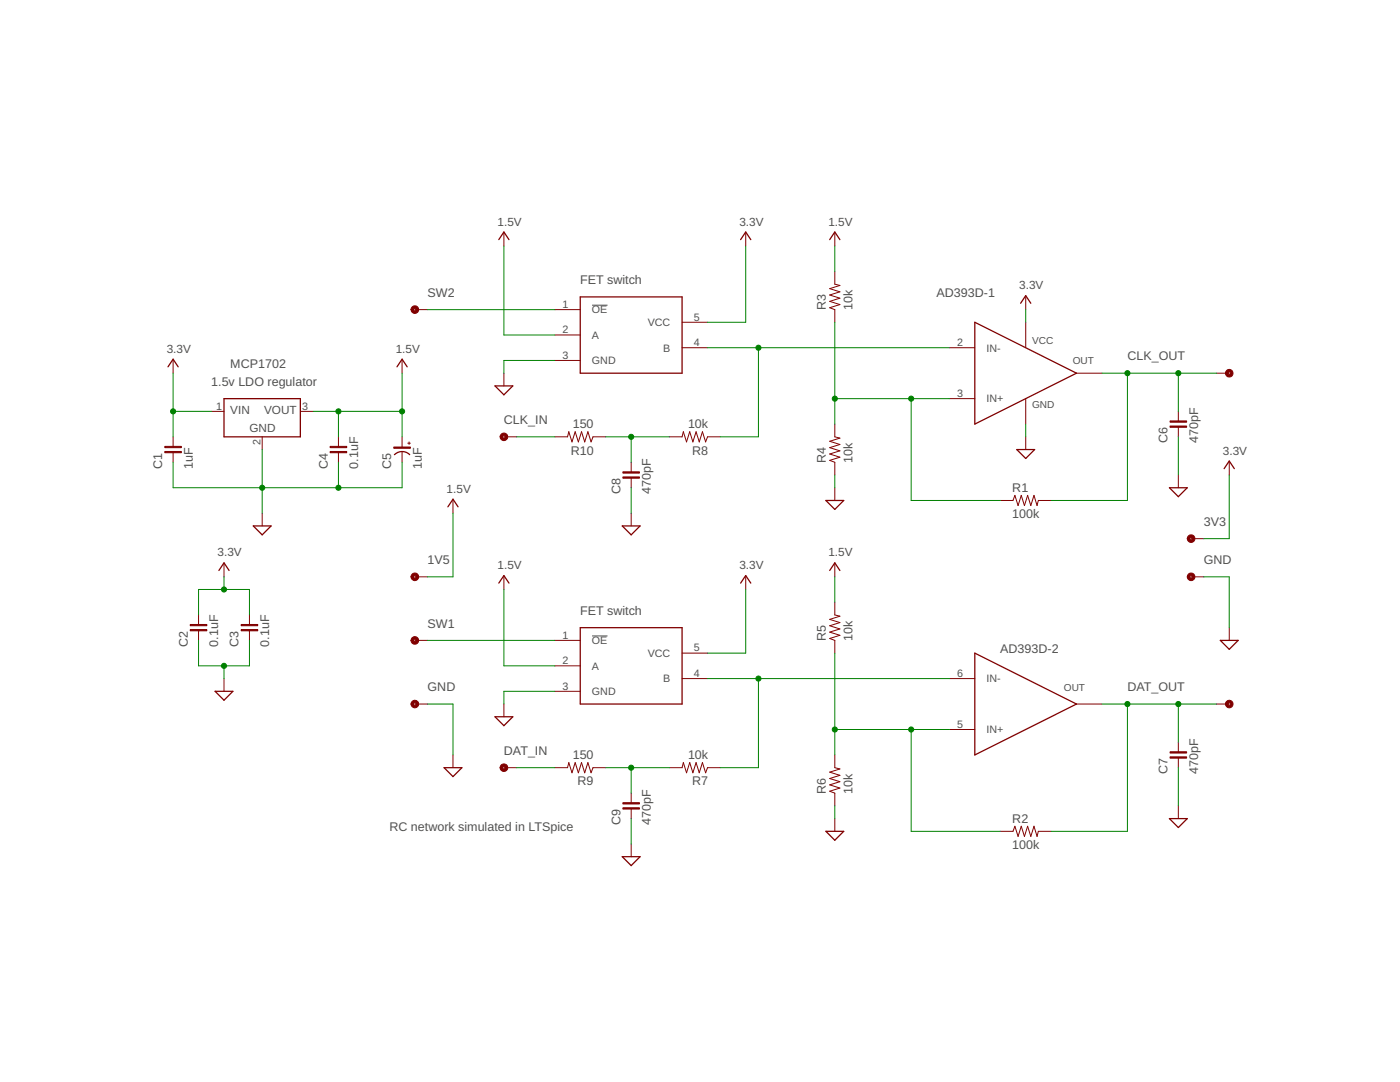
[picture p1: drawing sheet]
<svg xmlns="http://www.w3.org/2000/svg" width="279mm" height="216mm" viewBox="0 0 279 216" stroke-linecap="round" stroke-linejoin="round" font-family="sans-serif">
<path d="M118.2 60.9h3M118.2 126.9h3" fill="none" stroke="#505050" stroke-width=".2"/>
<g fill="none" stroke="#800000" stroke-width=".25">
<path d="M99.5 47.8l1.1-1.5 1 1.5M115.8 59.2h20.3v15.3h-20.3zM147.8 47.8l1-1.5 1 1.5M165.6 47.8l1-1.5 1 1.5M33.5 73.2l1-1.5 1.1 1.5M44.7 79.5h15.2v7.7h-15.2zM79.2 73.2l1-1.5 1.1 1.5M98.8 77h3.5l-1.7 1.8zM194.5 64.3l20.3 10.2-20.3 10.1zM203.7 60.5l1-1.5 1 1.5M78.7 90.7a2.18 2.18 0 0 1 3.1 0M164.8 99.9h3.6l-1.8 1.7z"/>
<path d="M202.9 89.7h3.6l-1.8 1.8zM233.4 97.3h3.5l-1.7 1.8zM244.3 93.5l1-1.5 1 1.5M43.7 113.8l1-1.5 1 1.5M50.5 104.9h3.6l-1.8 1.8zM89.4 101.1l1-1.5 1 1.5M99.5 116.4l1.1-1.5 1 1.5M124.2 104.9h3.5l-1.7 1.8zM147.8 116.4l1-1.5 1 1.5M165.6 113.8l1-1.5 1 1.5M42.9 137.9h3.6l-1.8 1.8zM115.8 125.2h20.3v15.3h-20.3z"/>
<path d="M194.5 130.3l20.3 10.2-20.3 10.1zM243.5 127.8h3.6l-1.8 1.8zM88.6 153.2h3.6l-1.8 1.8zM98.8 143h3.5l-1.7 1.8zM124.2 170.9h3.5l-1.7 1.8zM164.8 165.9h3.6l-1.8 1.8zM233.4 163.3h3.5l-1.7 1.8z"/>
</g>
<g fill="none" stroke="#800000" stroke-width=".2">
<path d="M100.6 46.5v2.6M148.8 46.5v2.6M166.6 54.2v2.5l1 .3-2 .6 2 .6-2 .7 2 .6-2 .6 2 .7-2 .6 1 .4v2.5M166.6 46.5v2.6M204.7 59.2v2.6M34.5 71.9v2.6M80.2 71.9v2.6M82.8 61.8h2.5M100.6 74.5v2.5M110.7 61.8h5.1M110.7 66.8h5.1M110.7 71.9h5.1"/>
<path d="M136.1 69.4h5.1M136.1 64.3h5.1M189.5 69.4h5M189.5 79.5h5M204.7 64.3v5.1M204.7 79.5v5.1M214.8 74.5h5.1M242.8 74.5h2.5M34.5 87.2v2M34.5 90.2v2M42.2 82.1h2.5M52.3 87.2v2.5"/>
<path d="M59.9 82.1h2.6M67.5 87.2v2M67.5 90.2v2M80.2 87.2v2.1M80.2 90.1v2.1M81.4 88.4h.5M81.6 88.2v.5M90.4 99.9v2.5M100.6 87.2h2.5M110.7 87.2h2.6l.2-1.1 .7 2.1 .6-2.1 .6 2.1 .7-2.1 .6 2.1 .6-2.1 .7 2.1 .3-1h2.6M126 92.2v2.1M126 95.3v2"/>
<path d="M133.6 87.2h2.5l.3-1.1 .6 2.1 .6-2.1 .7 2.1 .6-2.1 .7 2.1 .6-2.1 .6 2.1 .4-1h2.5M166.6 84.6v2.6l1 .2-2 .7 2 .6-2 .6 2 .7-2 .6 2 .6-2 .7 1 .3v2.6M166.6 97.3v2.6M199.6 99.9h2.6l.3-1.1 .7 2.1 .6-2.1 .6 2.1 .7-2.1 .6 2.1 .7-2.1 .6 2.1 .2-1h2.6M204.7 87.2v2.5M235.2 82.1v2M235.2 85.1v2.1M235.2 94.8v2.5M245.3 92.2v2.6M44.7 112.6v2.5M52.3 102.4v2.5M82.8 115.1h2.5"/>
<path d="M100.6 115.1v2.5M126 102.4v2.5M148.8 115.1v2.5M166.6 112.6v2.5M237.7 115.1h2.5M237.7 107.5h2.5M39.6 122.7v2M39.6 125.8v2M44.7 135.4v2.5M49.8 122.7v2M49.8 125.8v2M82.8 127.8h2.5"/>
<path d="M110.7 127.8h5.1M110.7 132.9h5.1M110.7 137.9h5.1M136.1 135.4h5.1M136.1 130.3h5.1M166.6 120.2v2.5l1 .3-2 .6 2 .6-2 .7 2 .6-2 .6 2 .7-2 .6 1 .4v2.5M189.5 135.4h5M245.3 125.2v2.6M82.8 140.5h2.5M90.4 150.6v2.6M100.6 153.2h2.5M100.6 140.5v2.5"/>
<path d="M110.7 153.2h2.6l.2-1 .7 2 .6-2 .6 2 .7-2 .6 2 .6-2 .7 2 .3-1h2.6M126 158.3v2M133.6 153.2h2.5l.3-1 .6 2 .6-2 .7 2 .6-2 .7 2 .6-2 .6 2 .4-1h2.5M166.6 150.6v2.6l1 .2-2 .7 2 .6-2 .6 2 .7-2 .6 2 .6-2 .7 1 .4v2.5M189.5 145.6h5M214.8 140.5h5.1M235.2 148.1v2M235.2 151.2v2M242.8 140.5h2.5M126 161.3v2M126 168.4v2.5M166.6 163.3v2.6"/>
<path d="M199.6 165.9h2.6l.3-1 .7 2 .6-2 .6 2 .7-2 .6 2 .7-2 .6 2 .2-1h2.6M235.2 160.8v2.5"/>
</g>
<g fill="#800000" stroke="#800000" stroke-width=".2">
<path d="M244.8 73.9a.76 .76 0 0 1 1.2 .2 .76 .76 0 0 1-.5 1.1 .76 .76 0 0 1-.9-.7h.5a.25 .25 0 0 1 .3-.3 .25 .25 0 0 1 .1 .4 .25 .25 0 0 1-.4 0l-.5-.1z" fill-rule="evenodd"/>
<path d="M244.8 140a.76 .76 0 0 1 1.2 .1 .76 .76 0 0 1-.5 1.1 .76 .76 0 0 1-.9-.7h.5a.26 .26 0 0 1 .3-.2 .26 .26 0 0 1 .1 .4 .26 .26 0 0 1-.4-.1l-.5-.1z" fill-rule="evenodd"/>
<path d="M82.3 61.2a.77 .77 0 0 1 1.2 .2 .77 .77 0 0 1-.5 1.1 .77 .77 0 0 1-1-.7h.5a.25 .25 0 0 1 .4-.3 .25 .25 0 0 1 .1 .4 .25 .25 0 0 1-.5 0l-.5-.1z" fill-rule="evenodd"/>
<path d="M82.3 127.3a.77 .77 0 0 1 1.2 .1 .77 .77 0 0 1-.5 1.1 .77 .77 0 0 1-1-.7h.5a.25 .25 0 0 1 .4-.2 .25 .25 0 0 1 .1 .4 .25 .25 0 0 1-.5-.1l-.5-.1z" fill-rule="evenodd"/>
<path d="M100 86.6a.77 .77 0 0 1 1.2 .2 .77 .77 0 0 1-.5 1.1 .77 .77 0 0 1-.9-.7h.5a.26 .26 0 0 1 .4-.3 .26 .26 0 0 1 0 .4 .26 .26 0 0 1-.4 0l-.5-.1z" fill-rule="evenodd"/>
<path d="M100 152.6a.77 .77 0 0 1 1.2 .2 .77 .77 0 0 1-.4 1.1 .77 .77 0 0 1-1-.7h.5a.25 .25 0 0 1 .3-.3 .25 .25 0 0 1 .1 .4 .25 .25 0 0 1-.4 0l-.5-.1z" fill-rule="evenodd"/>
<path d="M82.3 114.6a.77 .77 0 0 1 1.2 .1 .77 .77 0 0 1-.5 1.1 .77 .77 0 0 1-1-.7h.5a.25 .25 0 0 1 .4-.3 .25 .25 0 0 1 .1 .5 .25 .25 0 0 1-.5-.1l-.5-.1z" fill-rule="evenodd"/>
<path d="M82.3 140a.77 .77 0 0 1 1.2 .1 .77 .77 0 0 1-.5 1.1 .77 .77 0 0 1-1-.7h.5a.26 .26 0 0 1 .4-.2 .26 .26 0 0 1 .1 .4 .26 .26 0 0 1-.5-.1l-.5-.1z" fill-rule="evenodd"/>
<path d="M237.2 114.6a.77 .77 0 0 1 1.2 .1 .77 .77 0 0 1-.5 1.1 .77 .77 0 0 1-1-.7h.5a.25 .25 0 0 1 .4-.3 .25 .25 0 0 1 .1 .5 .25 .25 0 0 1-.4-.1l-.6-.1z" fill-rule="evenodd"/>
<path d="M237.2 106.9a.77 .77 0 0 1 1.2 .2 .77 .77 0 0 1-.5 1.1 .77 .77 0 0 1-1-.7h.5a.25 .25 0 0 1 .4-.3 .25 .25 0 0 1 .1 .4 .25 .25 0 0 1-.4 0l-.6-.1z" fill-rule="evenodd"/>
</g>
<g fill="#800000" stroke="#800000" stroke-width=".2">
<path d="M32.9 90.1h3.3v.2h-3.3z"/>
<path d="M32.9 89.1h3.3v.2h-3.3z"/>
<path d="M38 125.6h3.3v.3h-3.3z"/>
<path d="M38 124.6h3.3v.3h-3.3z"/>
<path d="M48.1 125.6h3.3v.3h-3.3z"/>
<path d="M48.1 124.6h3.3v.3h-3.3z"/>
<path d="M65.9 90.1h3.3v.2h-3.3z"/>
<path d="M65.9 89.1h3.3v.2h-3.3z"/>
<path d="M78.6 89.2h3.3v.3h-3.3z"/>
<path d="M233.5 85h3.3v.3h-3.3z"/>
<path d="M233.5 84h3.3v.2h-3.3z"/>
<path d="M233.5 151h3.3v.3h-3.3z"/>
<path d="M233.5 150h3.3v.3h-3.3z"/>
<path d="M124.3 95.2h3.3v.2h-3.3z"/>
<path d="M124.3 94.1h3.3v.3h-3.3z"/>
<path d="M124.3 161.2h3.3v.2h-3.3z"/>
<path d="M124.3 160.2h3.3v.2h-3.3z"/>
</g>
<g fill="none" stroke="#008000" stroke-width=".2">
<path d="M100.6 49.1v17.7h10.1M148.8 49.1v15.2h-7.6M166.6 49.1v5.1M34.5 74.5v12.7M80.2 74.5v12.7M85.3 61.8h25.4M110.7 71.9h-10.1v2.6M141.2 69.4h48.3M151.4 69.4v17.8h-7.7M166.6 64.3v20.3M166.6 79.5h22.9M181.8 79.5v20.4h17.8"/>
<path d="M204.7 61.8v2.5M219.9 74.5h22.9M225 74.5v25.4h-15.2M235.2 74.5v7.6M34.5 82.1h7.7M34.5 92.2v5.1h45.7v-5.1M52.3 89.7v12.7M62.5 82.1h17.7M67.5 82.1v5.1M67.5 92.2v5.1M103.1 87.2h7.6M120.9 87.2h12.7"/>
<path d="M126 87.2v5M126 97.3v5.1M166.6 94.8v2.5M204.7 84.6v2.6M235.2 87.2v7.6M245.3 94.8v12.7h-5.1M44.7 115.1v2.5M90.4 102.4v12.7h-5.1M100.6 117.6v15.3h10.1M148.8 117.6v12.7h-7.6M166.6 115.1v5.1M240.2 115.1h5.1v10.1"/>
<path d="M39.6 122.7v-5.1h10.2v5.1M39.6 127.8v5.1h10.2v-5.1M44.7 132.9v2.5M85.3 127.8h25.4M110.7 137.9h-10.1v2.6M141.2 135.4h48.3M151.4 135.4v17.8h-7.7M166.6 130.3v20.3M85.3 140.5h5.1v10.1M103.1 153.2h7.6M120.9 153.2h12.7M126 153.2v5.1"/>
<path d="M166.6 145.6h22.9M181.8 145.6v20.3h17.8M219.9 140.5h22.9M225 140.5v25.4h-15.2M235.2 140.5v7.6M235.2 153.2v7.6M126 163.3v5.1M166.6 160.8v2.5"/>
</g>
<g fill="#008000" stroke="#008000" stroke-width=".2">
<circle cx="181.8" cy="145.6" r=".51"/>
<circle cx="166.6" cy="145.6" r=".51"/>
<circle cx="225" cy="140.5" r=".51"/>
<circle cx="235.2" cy="140.5" r=".51"/>
<circle cx="181.8" cy="79.5" r=".51"/>
<circle cx="166.6" cy="79.5" r=".51"/>
<circle cx="225" cy="74.5" r=".51"/>
<circle cx="235.2" cy="74.5" r=".51"/>
<circle cx="34.5" cy="82.1" r=".51"/>
<circle cx="44.7" cy="117.6" r=".51"/>
<circle cx="80.2" cy="82.1" r=".51"/>
<circle cx="67.5" cy="82.1" r=".51"/>
<circle cx="52.3" cy="97.3" r=".51"/>
<circle cx="67.5" cy="97.3" r=".51"/>
<circle cx="44.7" cy="132.9" r=".51"/>
<circle cx="151.4" cy="135.4" r=".51"/>
<circle cx="151.4" cy="69.4" r=".51"/>
<circle cx="126" cy="87.2" r=".51"/>
<circle cx="126" cy="153.2" r=".51"/>
</g>
<g font-size="2.5" fill="#505050">
<text x="85.3" y="59.2">SW2</text>
<text x="115.8" y="56.7">FET switch</text>
<text x="186.9" y="59.2">AD393D-1</text>
<text x="164.8" y="61.9" transform="rotate(-90 164.8 61.9)">R3</text>
<text x="170.2" y="61.9" transform="rotate(-90 170.2 61.9)">10k</text>
<text x="225" y="71.9">CLK_OUT</text>
<text x="42.2" y="77">1.5v LDO regulator</text>
<text x="46" y="73.5">MCP1702</text>
<text x="100.6" y="84.6">CLK_IN</text>
<text x="114.3" y="85.4">150</text>
<text x="137.3" y="85.4">10k</text>
<text x="233" y="88.4" transform="rotate(-90 233 88.4)">C6</text>
<text x="239.1" y="88.4" transform="rotate(-90 239.1 88.4)">470pF</text>
<text x="32.4" y="93.5" transform="rotate(-90 32.4 93.5)">C1</text>
<text x="38.5" y="93.5" transform="rotate(-90 38.5 93.5)">1uF</text>
<text x="65.4" y="93.5" transform="rotate(-90 65.4 93.5)">C4</text>
<text x="71.5" y="93.5" transform="rotate(-90 71.5 93.5)">0.1uF</text>
<text x="78.1" y="93.5" transform="rotate(-90 78.1 93.5)">C5</text>
<text x="84.2" y="93.5" transform="rotate(-90 84.2 93.5)">1uF</text>
<text x="113.9" y="90.7">R10</text>
<text x="138.1" y="90.7">R8</text>
<text x="164.8" y="92.4" transform="rotate(-90 164.8 92.4)">R4</text>
<text x="170.2" y="92.4" transform="rotate(-90 170.2 92.4)">10k</text>
<text x="123.8" y="98.6" transform="rotate(-90 123.8 98.6)">C8</text>
<text x="129.9" y="98.6" transform="rotate(-90 129.9 98.6)">470pF</text>
<text x="202" y="98.1">R1</text>
<text x="202" y="103.4">100k</text>
<text x="240.2" y="104.9">3V3</text>
<text x="85.3" y="112.6">1V5</text>
<text x="240.2" y="112.6">GND</text>
<text x="85.3" y="125.3">SW1</text>
<text x="115.8" y="122.7">FET switch</text>
<text x="37.5" y="129.1" transform="rotate(-90 37.5 129.1)">C2</text>
<text x="43.6" y="129.1" transform="rotate(-90 43.6 129.1)">0.1uF</text>
<text x="47.6" y="129.1" transform="rotate(-90 47.6 129.1)">C3</text>
<text x="53.7" y="129.1" transform="rotate(-90 53.7 129.1)">0.1uF</text>
<text x="164.8" y="127.9" transform="rotate(-90 164.8 127.9)">R5</text>
<text x="170.2" y="127.9" transform="rotate(-90 170.2 127.9)">10k</text>
<text x="199.6" y="130.3">AD393D-2</text>
<text x="85.3" y="137.9">GND</text>
<text x="225" y="137.9">DAT_OUT</text>
<text x="100.6" y="150.6">DAT_IN</text>
<text x="114.3" y="151.4">150</text>
<text x="137.3" y="151.4">10k</text>
<text x="233" y="154.4" transform="rotate(-90 233 154.4)">C7</text>
<text x="239.1" y="154.4" transform="rotate(-90 239.1 154.4)">470pF</text>
<text x="115.3" y="156.7">R9</text>
<text x="138.1" y="156.7">R7</text>
<text x="164.8" y="158.4" transform="rotate(-90 164.8 158.4)">R6</text>
<text x="170.2" y="158.4" transform="rotate(-90 170.2 158.4)">10k</text>
<text x="77.7" y="165.9">RC network simulated in LTSpice</text>
<text x="123.8" y="164.6" transform="rotate(-90 123.8 164.6)">C9</text>
<text x="129.9" y="164.6" transform="rotate(-90 129.9 164.6)">470pF</text>
<text x="202" y="164.1">R2</text>
<text x="202" y="169.4">100k</text>
</g>
<g font-size="2.3" fill="#505050">
<text x="99.3" y="45">1.5V</text>
<text x="147.6" y="45">3.3V</text>
<text x="165.3" y="45">1.5V</text>
<text x="203.4" y="57.7">3.3V</text>
<text x="33.3" y="70.4">3.3V</text>
<text x="79" y="70.4">1.5V</text>
<text x="46" y="82.6">VIN</text>
<text x="52.7" y="82.6">VOUT</text>
<text x="49.8" y="86.1">GND</text>
<text x="244.1" y="90.7">3.3V</text>
<text x="89.1" y="98.3">1.5V</text>
<text x="43.4" y="111">3.3V</text>
<text x="99.3" y="113.6">1.5V</text>
<text x="147.6" y="113.6">3.3V</text>
<text x="165.3" y="111">1.5V</text>
</g>
<g font-size="2.1" fill="#505050">
<text x="112.3" y="61.4">1</text>
<text x="118.1" y="62.5">OE</text>
<text x="129.3" y="65.1">VCC</text>
<text x="138.5" y="64">5</text>
<text x="112.3" y="66.5">2</text>
<text x="112.3" y="71.6">3</text>
<text x="118.1" y="67.6">A</text>
<text x="132.4" y="70.2">B</text>
<text x="138.5" y="69">4</text>
<text x="191" y="69">2</text>
<text x="196.9" y="70.2">IN-</text>
<text x="118.1" y="72.7">GND</text>
<text x="43.2" y="81.7">1</text>
<text x="60.3" y="81.7">3</text>
<text x="191" y="79.2">3</text>
<text x="196.9" y="80.3">IN+</text>
<text x="52" y="88.7" transform="rotate(-90 52 88.7)">2</text>
<text x="112.3" y="127.4">1</text>
<text x="118.1" y="128.6">OE</text>
<text x="129.3" y="131.1">VCC</text>
<text x="138.5" y="130">5</text>
<text x="112.3" y="132.5">2</text>
<text x="112.3" y="137.6">3</text>
<text x="118.1" y="133.6">A</text>
<text x="132.4" y="136.2">B</text>
<text x="138.5" y="135.1">4</text>
<text x="191" y="135.1">6</text>
<text x="196.9" y="136.2">IN-</text>
<text x="118.1" y="138.7">GND</text>
<text x="191" y="145.2">5</text>
<text x="196.9" y="146.3">IN+</text>
</g>
<g font-size="2" fill="#505050">
<text x="206" y="68.6">VCC</text>
<text x="214.1" y="72.7">OUT</text>
<text x="206" y="81.3">GND</text>
<text x="212.3" y="137.9">OUT</text>
</g>
</svg>
